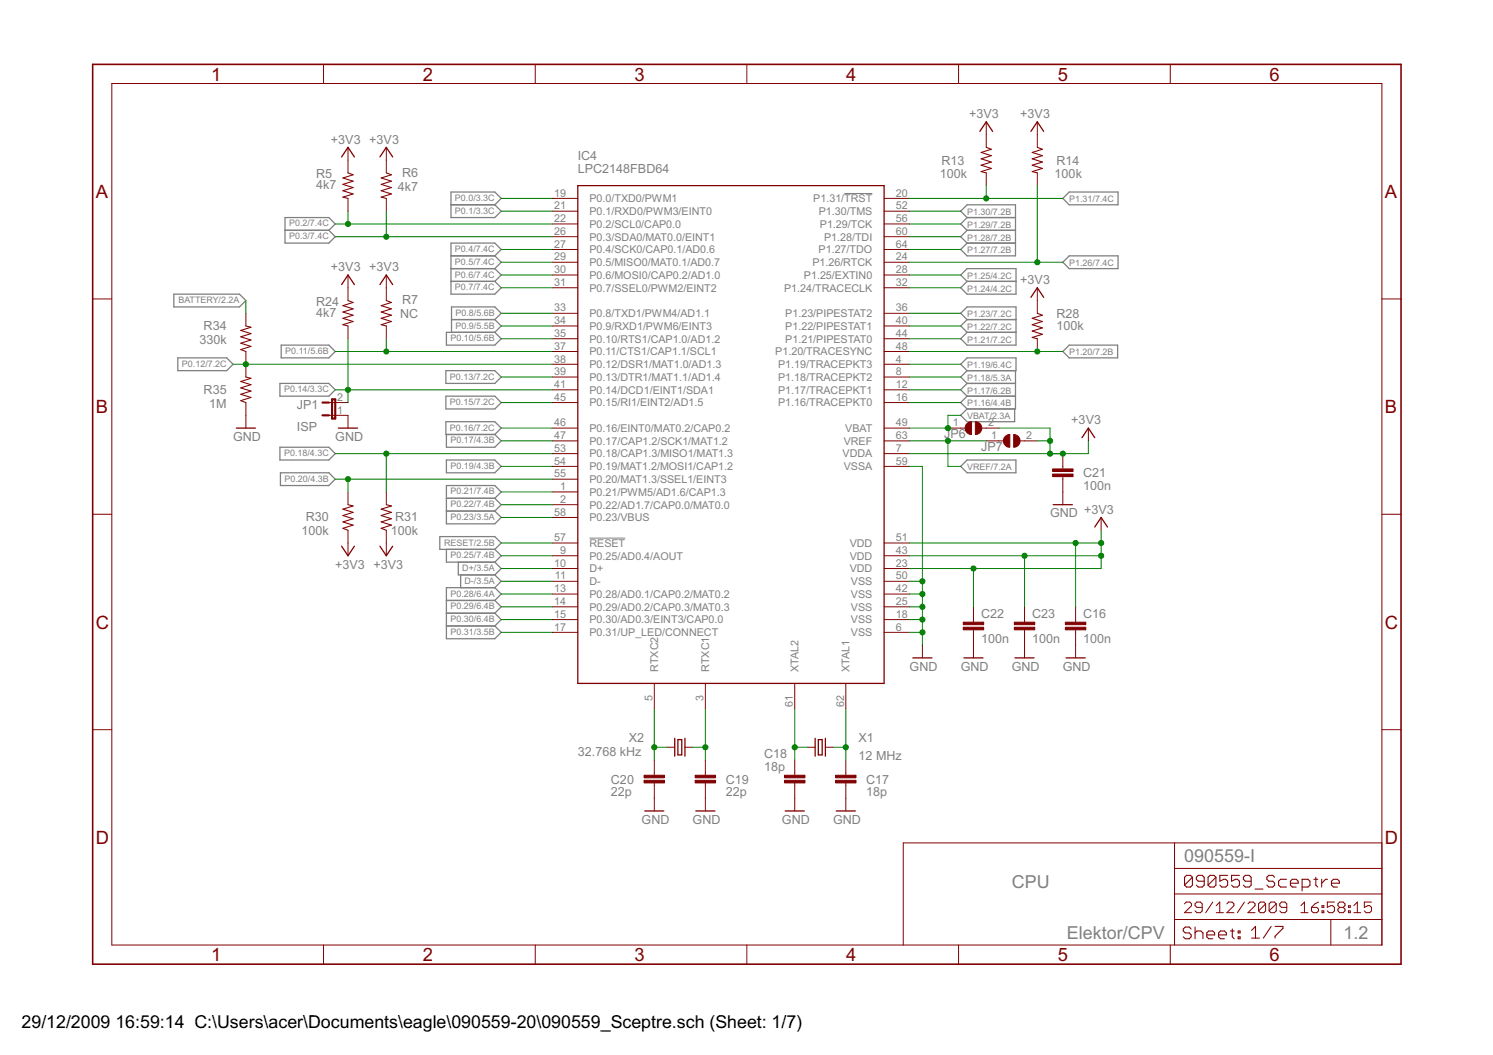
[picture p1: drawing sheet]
<svg xmlns="http://www.w3.org/2000/svg" width="297mm" height="210mm" viewBox="0 0 297 210" stroke-linecap="round" stroke-linejoin="round" font-family="sans-serif">
<g fill="#808080" stroke="#808080" stroke-width=".2">
<path d="M117.3 107.1h7.1z"/>
<path d="M168 38.5h5.6z"/>
</g>
<g fill="#808080" stroke="#808080" stroke-width=".25">
<path d="M66.7 44.6l-1.3 1.2z"/>
<path d="M56.7 45.8h8.7z"/>
<path d="M65.4 43.3l1.3 1.3z"/>
<path d="M56.7 43.3h8.7z"/>
<path d="M56.7 43.3v2.5z"/>
<path d="M66.7 47.1l-1.3 1.3z"/>
<path d="M56.7 48.4h8.7z"/>
<path d="M65.4 45.8l1.3 1.3z"/>
<path d="M56.7 45.8v2.6z"/>
<path d="M99.7 49.6l-1.3 1.3z"/>
<path d="M89.7 50.9h8.7z"/>
<path d="M98.4 48.4l1.3 1.2z"/>
<path d="M89.7 48.4h8.7z"/>
<path d="M89.7 48.4v2.5z"/>
<path d="M99.7 52.2l-1.3 1.2z"/>
<path d="M89.7 53.4h8.7z"/>
<path d="M98.4 50.9l1.3 1.3z"/>
<path d="M89.7 50.9v2.5z"/>
<path d="M99.7 54.7l-1.3 1.3z"/>
<path d="M89.7 56h8.7z"/>
<path d="M98.4 53.4l1.3 1.3z"/>
<path d="M89.7 53.4v2.6z"/>
<path d="M99.7 57.3l-1.3 1.2z"/>
<path d="M89.7 58.5h8.7z"/>
<path d="M98.4 56l1.3 1.3z"/>
<path d="M89.7 56v2.5z"/>
<path d="M98.4 63.6l1.3-1.3z"/>
<path d="M89.8 63.6h8.6z"/>
<path d="M98.4 61.1l1.3 1.2z"/>
<path d="M89.8 61.1h8.6z"/>
<path d="M89.8 61.1v2.5z"/>
<path d="M99.7 64.9l-1.3 1.2z"/>
<path d="M89.8 66.1h8.6z"/>
<path d="M98.4 63.6l1.3 1.3z"/>
<path d="M89.8 63.6v2.5z"/>
<path d="M99.7 67.4l-1.3 1.3z"/>
<path d="M88.8 68.7h9.6z"/>
<path d="M98.4 66.1l1.3 1.3z"/>
<path d="M88.8 66.1h9.6z"/>
<path d="M88.8 66.1v2.6z"/>
<path d="M66.7 69.9l-1.3 1.3z"/>
<path d="M55.9 71.2h9.5z"/>
<path d="M65.4 68.7l1.3 1.2z"/>
<path d="M55.9 68.7h9.5z"/>
<path d="M55.9 68.7v2.5z"/>
<path d="M46.4 72.5l-1.3 1.2z"/>
<path d="M35.4 73.7h9.7z"/>
<path d="M45.1 71.2l1.3 1.3z"/>
<path d="M35.4 71.2h9.7z"/>
<path d="M35.4 71.2v2.5z"/>
<path d="M99.7 75l-1.3 1.3z"/>
<path d="M88.7 76.3h9.7z"/>
<path d="M98.4 73.7l1.3 1.3z"/>
<path d="M88.7 73.7h9.7z"/>
<path d="M88.7 73.7v2.6z"/>
<path d="M66.7 77.6l-1.3 1.2z"/>
<path d="M55.7 78.8h9.7z"/>
<path d="M65.4 76.3l1.3 1.3z"/>
<path d="M55.7 76.3h9.7z"/>
<path d="M55.7 76.3v2.5z"/>
<path d="M99.7 80.1l-1.3 1.3z"/>
<path d="M88.7 81.4h9.7z"/>
<path d="M98.4 78.8l1.3 1.3z"/>
<path d="M88.7 78.8h9.7z"/>
<path d="M88.7 78.8v2.6z"/>
<path d="M99.7 85.2l-1.3 1.2z"/>
<path d="M88.7 86.4h9.7z"/>
<path d="M98.4 83.9l1.3 1.3z"/>
<path d="M88.7 83.9h9.7z"/>
<path d="M88.7 83.9v2.5z"/>
<path d="M99.7 87.7l-1.3 1.3z"/>
<path d="M88.8 89h9.6z"/>
<path d="M98.4 86.4l1.3 1.3z"/>
<path d="M88.8 86.4h9.6z"/>
<path d="M88.8 86.4v2.6z"/>
<path d="M66.7 90.3l-1.3 1.2z"/>
<path d="M55.7 91.5h9.7z"/>
<path d="M65.4 89l1.3 1.3z"/>
<path d="M55.7 89h9.7z"/>
<path d="M55.7 89v2.5z"/>
<path d="M99.7 92.8l-1.3 1.3z"/>
<path d="M88.8 94.1h9.6z"/>
<path d="M98.4 91.5l1.3 1.3z"/>
<path d="M88.8 91.5h9.6z"/>
<path d="M88.8 91.5v2.6z"/>
<path d="M66.7 95.3l-1.3 1.3z"/>
<path d="M55.8 96.6h9.6z"/>
<path d="M65.4 94.1l1.3 1.2z"/>
<path d="M55.8 94.1h9.6z"/>
<path d="M55.8 94.1v2.5z"/>
<path d="M99.7 97.9l-1.3 1.2z"/>
<path d="M88.8 99.1h9.6z"/>
<path d="M98.4 96.6l1.3 1.3z"/>
<path d="M88.8 96.6h9.6z"/>
<path d="M88.8 96.6v2.5z"/>
<path d="M99.7 100.4l-1.3 1.3z"/>
<path d="M88.8 101.7h9.6z"/>
<path d="M98.4 99.1l1.3 1.3z"/>
<path d="M88.8 99.1v2.6z"/>
<path d="M99.7 103l-1.3 1.2z"/>
<path d="M88.8 104.2h9.6z"/>
<path d="M98.4 101.7l1.3 1.3z"/>
<path d="M88.8 101.7v2.5z"/>
<path d="M99.7 108l-1.3 1.3z"/>
<path d="M87.5 109.3h10.9z"/>
<path d="M98.4 106.8l1.3 1.2z"/>
<path d="M87.5 106.8h10.9z"/>
<path d="M87.5 106.8v2.5z"/>
<path d="M99.7 110.6l-1.3 1.2z"/>
<path d="M88.8 111.8h9.6z"/>
<path d="M98.4 109.3l1.3 1.3z"/>
<path d="M88.8 109.3h9.6z"/>
<path d="M88.8 109.3v2.5z"/>
<path d="M99.7 113.1l-1.3 1.3z"/>
<path d="M91.2 114.4h7.2z"/>
<path d="M98.4 111.8l1.3 1.3z"/>
<path d="M91.2 111.8h7.2z"/>
<path d="M91.2 111.8v2.6z"/>
<path d="M99.7 115.7l-1.3 1.2z"/>
<path d="M91.7 116.9h6.7z"/>
<path d="M98.4 114.4l1.3 1.3z"/>
<path d="M91.7 114.4h6.7z"/>
<path d="M91.7 114.4v2.5z"/>
<path d="M99.7 118.2l-1.3 1.3z"/>
<path d="M88.8 119.5h9.6z"/>
<path d="M98.4 116.9l1.3 1.3z"/>
<path d="M88.8 116.9h9.6z"/>
<path d="M88.8 116.9v2.6z"/>
<path d="M99.7 120.7l-1.3 1.3z"/>
<path d="M88.8 122h9.6z"/>
<path d="M98.4 119.5l1.3 1.2z"/>
<path d="M88.8 119.5v2.5z"/>
<path d="M99.7 123.3l-1.3 1.2z"/>
<path d="M88.8 124.5h9.6z"/>
<path d="M98.4 122l1.3 1.3z"/>
<path d="M88.8 122v2.5z"/>
<path d="M99.7 125.8l-1.3 1.3z"/>
<path d="M88.8 127.1h9.6z"/>
<path d="M98.4 124.5l1.3 1.3z"/>
<path d="M88.8 124.5v2.6z"/>
<path d="M211.5 39.5l1.2-1.3z"/>
<path d="M212.7 38.2h9.7z"/>
<path d="M211.5 39.5l1.2 1.2z"/>
<path d="M212.7 40.7h9.7z"/>
<path d="M222.4 38.2v2.5z"/>
<path d="M191.1 42l1.3-1.3z"/>
<path d="M192.4 40.7h9.6z"/>
<path d="M191.1 42l1.3 1.3z"/>
<path d="M192.4 43.3h9.6z"/>
<path d="M202 40.7v2.6z"/>
<path d="M191.1 44.6l1.3-1.3z"/>
<path d="M191.1 44.6l1.3 1.2z"/>
<path d="M192.4 45.8h9.6z"/>
<path d="M202 43.3v2.5z"/>
<path d="M191.1 47.1l1.3-1.3z"/>
<path d="M191.1 47.1l1.3 1.3z"/>
<path d="M192.4 48.4h9.6z"/>
<path d="M202 45.8v2.6z"/>
<path d="M191.1 49.6l1.3-1.2z"/>
<path d="M191.1 49.6l1.3 1.3z"/>
<path d="M192.4 50.9h9.6z"/>
<path d="M202 48.4v2.5z"/>
<path d="M211.5 52.2l1.2-1.3z"/>
<path d="M212.7 50.9h9.7z"/>
<path d="M211.5 52.2l1.2 1.2z"/>
<path d="M212.7 53.4h9.7z"/>
<path d="M222.4 50.9v2.5z"/>
<path d="M191.1 54.7l1.3-1.3z"/>
<path d="M192.4 53.4h9.7z"/>
<path d="M191.1 54.7l1.3 1.3z"/>
<path d="M192.4 56h9.7z"/>
<path d="M202.1 53.4v2.6z"/>
<path d="M191.1 57.3l1.3-1.3z"/>
<path d="M191.1 57.3l1.3 1.2z"/>
<path d="M192.4 58.5h9.7z"/>
<path d="M202.1 56v2.5z"/>
<path d="M191.1 62.3l1.3-1.2z"/>
<path d="M192.4 61.1h9.7z"/>
<path d="M191.1 62.3l1.3 1.3z"/>
<path d="M192.4 63.6h9.7z"/>
<path d="M202.1 61.1v2.5z"/>
<path d="M191.1 64.9l1.3-1.3z"/>
<path d="M191.1 64.9l1.3 1.2z"/>
<path d="M192.4 66.1h9.7z"/>
<path d="M202.1 63.6v2.5z"/>
<path d="M191.1 67.4l1.3-1.3z"/>
<path d="M191.1 67.4l1.3 1.3z"/>
<path d="M192.4 68.7h9.7z"/>
<path d="M202.1 66.1v2.6z"/>
<path d="M211.5 69.9l1.2-1.2z"/>
<path d="M212.7 68.7h9.7z"/>
<path d="M211.5 69.9l1.2 1.3z"/>
<path d="M212.7 71.2h9.7z"/>
<path d="M222.4 68.7v2.5z"/>
<path d="M191.1 72.5l1.3-1.3z"/>
<path d="M192.4 71.2h9.7z"/>
<path d="M191.1 72.5l1.3 1.2z"/>
<path d="M192.4 73.7h9.7z"/>
<path d="M202.1 71.2v2.5z"/>
<path d="M191.1 75l1.3-1.3z"/>
<path d="M192.4 73.7h9.6z"/>
<path d="M191.1 75l1.3 1.3z"/>
<path d="M192.4 76.3h9.6z"/>
<path d="M202 73.7v2.6z"/>
<path d="M191.1 77.6l1.3-1.3z"/>
<path d="M191.1 77.6l1.3 1.2z"/>
<path d="M192.4 78.8h9.6z"/>
<path d="M202 76.3v2.5z"/>
<path d="M191.1 80.1l1.3-1.3z"/>
<path d="M191.1 80.1l1.3 1.3z"/>
<path d="M192.4 81.4h9.6z"/>
<path d="M202 78.8v2.6z"/>
<path d="M99.7 39.5l-1.3 1.2z"/>
<path d="M89.7 40.7h8.7z"/>
<path d="M98.4 38.2l1.3 1.3z"/>
<path d="M89.7 38.2h8.7z"/>
<path d="M89.7 38.2v2.5z"/>
<path d="M99.7 42l-1.3 1.3z"/>
<path d="M89.7 43.3h8.7z"/>
<path d="M98.4 40.7l1.3 1.3z"/>
<path d="M89.7 40.7v2.6z"/>
<path d="M191.1 82.6l1.3-1.2z"/>
<path d="M192.4 81.4h9.5z"/>
<path d="M191.1 82.6l1.3 1.3z"/>
<path d="M192.4 83.9h9.5z"/>
<path d="M201.9 81.4v2.5z"/>
<path d="M191.1 92.8l1.3-1.3z"/>
<path d="M192.4 91.5h9.7z"/>
<path d="M191.1 92.8l1.3 1.3z"/>
<path d="M192.4 94.1h9.7z"/>
<path d="M202.1 91.5v2.6z"/>
<path d="M48.9 59.8l-1.3 1.3z"/>
<path d="M34.6 61.1h13z"/>
<path d="M47.6 58.5l1.3 1.3z"/>
<path d="M34.6 58.5h13z"/>
<path d="M34.6 58.5v2.6z"/>
</g>
<g fill="#800000" stroke="#800000" stroke-width=".2">
<path d="M109.9 39.5h5.1z"/>
<path d="M109.9 42h5.1z"/>
<path d="M109.9 44.6h5.1z"/>
<path d="M109.9 49.6h5.1z"/>
<path d="M109.9 52.2h5.1z"/>
<path d="M109.9 54.7h5.1z"/>
<path d="M109.9 57.3h5.1z"/>
<path d="M109.9 47.1h5.1z"/>
<path d="M109.9 62.3h5.1z"/>
<path d="M109.9 64.9h5.1z"/>
<path d="M109.9 67.4h5.1z"/>
<path d="M109.9 72.5h5.1z"/>
<path d="M109.9 69.9h5.1z"/>
<path d="M109.9 75h5.1z"/>
<path d="M109.9 77.6h5.1z"/>
<path d="M109.9 80.1h5.1z"/>
<path d="M109.9 85.2h5.1z"/>
<path d="M109.9 87.7h5.1z"/>
<path d="M109.9 90.3h5.1z"/>
<path d="M109.9 92.8h5.1z"/>
<path d="M109.9 95.3h5.1z"/>
<path d="M109.9 100.4h5.1z"/>
<path d="M109.9 97.9h5.1z"/>
<path d="M109.9 103h5.1z"/>
<path d="M109.9 108h5.1z"/>
<path d="M109.9 110.6h5.1z"/>
<path d="M109.9 113.1h5.1z"/>
<path d="M109.9 118.2h5.1z"/>
<path d="M109.9 115.7h5.1z"/>
<path d="M109.9 120.7h5.1z"/>
<path d="M109.9 123.3h5.1z"/>
<path d="M109.9 125.8h5.1z"/>
<path d="M168.3 136v5.1z"/>
<path d="M158.1 136v5.1z"/>
<path d="M140.3 136v5.1z"/>
<path d="M130.2 136v5.1z"/>
<path d="M175.9 92.8h5.1z"/>
<path d="M175.9 90.3h5.1z"/>
<path d="M175.9 87.7h5.1z"/>
<path d="M175.9 85.2h5.1z"/>
<path d="M175.9 125.8h5.1z"/>
<path d="M175.9 123.3h5.1z"/>
<path d="M175.9 120.7h5.1z"/>
<path d="M175.9 118.2h5.1z"/>
<path d="M175.9 115.7h5.1z"/>
<path d="M175.9 113.1h5.1z"/>
<path d="M175.9 110.6h5.1z"/>
<path d="M175.9 108h5.1z"/>
<path d="M175.9 80.1h5.1z"/>
<path d="M175.9 77.6h5.1z"/>
<path d="M175.9 75h5.1z"/>
<path d="M175.9 72.5h5.1z"/>
<path d="M175.9 69.9h5.1z"/>
<path d="M175.9 67.4h5.1z"/>
<path d="M175.9 64.9h5.1z"/>
<path d="M175.9 62.3h5.1z"/>
<path d="M175.9 57.3h5.1z"/>
<path d="M175.9 54.7h5.1z"/>
<path d="M175.9 52.2h5.1z"/>
<path d="M175.9 49.6h5.1z"/>
<path d="M175.9 47.1h5.1z"/>
<path d="M175.9 44.6h5.1z"/>
<path d="M175.9 42h5.1z"/>
<path d="M175.9 39.5h5.1z"/>
<path d="M69.2 82.6v2.6z"/>
<path d="M168.3 151.2v2.5z"/>
<path d="M168.3 156.3v2.5z"/>
<path d="M168.3 153.7v.5z"/>
<path d="M168.3 155.8v.5z"/>
<path d="M158.1 151.2v2.5z"/>
<path d="M158.1 156.3v2.5z"/>
<path d="M158.1 153.7v.5z"/>
<path d="M158.1 155.8v.5z"/>
<path d="M158.1 158.8v2.6z"/>
<path d="M168.3 158.8v2.6z"/>
<path d="M140.3 151.2v2.5z"/>
<path d="M140.3 156.3v2.5z"/>
<path d="M140.3 153.7v.5z"/>
<path d="M140.3 155.8v.5z"/>
<path d="M130.2 151.2v2.5z"/>
<path d="M130.2 156.3v2.5z"/>
<path d="M130.2 153.7v.5z"/>
<path d="M130.2 155.8v.5z"/>
<path d="M130.2 158.8v2.6z"/>
<path d="M140.3 158.8v2.6z"/>
<path d="M183.5 128.4v2.5z"/>
<path d="M211.5 90.3v2.5z"/>
<path d="M211.5 95.3v2.6z"/>
<path d="M211.5 92.8v.5z"/>
<path d="M211.5 94.8v.5z"/>
<path d="M193.7 120.7v2.6z"/>
<path d="M193.7 125.8v2.6z"/>
<path d="M193.7 123.3v.5z"/>
<path d="M193.7 125.3v.5z"/>
<path d="M203.8 120.7v2.6z"/>
<path d="M203.8 125.8v2.6z"/>
<path d="M203.8 123.3v.5z"/>
<path d="M203.8 125.3v.5z"/>
<path d="M214 120.7v2.6z"/>
<path d="M214 125.8v2.6z"/>
<path d="M214 123.3v.5z"/>
<path d="M214 125.3v.5z"/>
<path d="M193.7 128.4v2.5z"/>
<path d="M203.8 128.4v2.5z"/>
<path d="M214 128.4v2.5z"/>
<path d="M219.1 103v2.5z"/>
<path d="M216.5 85.2v2.5z"/>
<path d="M211.5 97.9v2.5z"/>
<path d="M196.2 85.2h2.6z"/>
<path d="M188.6 85.2h2.5z"/>
<path d="M195.3 85.2h.9z"/>
<path d="M191.1 85.2h.9z"/>
<path d="M203.8 87.7h2.6z"/>
<path d="M196.2 87.7h2.6z"/>
<path d="M202.9 87.7h.9z"/>
<path d="M198.8 87.7h.8z"/>
<path d="M69.2 64.9v2.5z"/>
<path d="M69.2 57.3v2.5z"/>
<path d="M69.2 54.7v2.6z"/>
<path d="M206.4 67.4v2.5z"/>
<path d="M206.4 59.8v2.5z"/>
<path d="M206.4 57.3v2.5z"/>
<path d="M66.7 82.6h2.5z"/>
<path d="M65.4 82.6h1.3z"/>
<path d="M66.7 80.1h2.5z"/>
<path d="M65.4 80.1h1.3z"/>
<path d="M76.9 39.5v2.5z"/>
<path d="M76.9 31.9v2.5z"/>
<path d="M69.2 39.5v2.5z"/>
<path d="M69.2 31.9v2.5z"/>
<path d="M76.9 29.3v2.6z"/>
<path d="M69.2 29.3v2.6z"/>
<path d="M76.9 64.9v2.5z"/>
<path d="M76.9 57.3v2.5z"/>
<path d="M76.9 54.7v2.6z"/>
<path d="M196.2 34.4v2.5z"/>
<path d="M196.2 26.8v2.5z"/>
<path d="M196.2 24.2v2.6z"/>
<path d="M206.4 34.4v2.5z"/>
<path d="M206.4 26.8v2.5z"/>
<path d="M206.4 24.2v2.6z"/>
<path d="M69.2 97.9v2.5z"/>
<path d="M69.2 105.5v2.5z"/>
<path d="M76.9 97.9v2.5z"/>
<path d="M76.9 105.5v2.5z"/>
<path d="M69.2 108v2.6z"/>
<path d="M76.9 108v2.6z"/>
<path d="M48.9 62.3v2.6z"/>
<path d="M48.9 69.9v2.6z"/>
<path d="M48.9 72.5v2.5z"/>
<path d="M48.9 80.1v2.5z"/>
<path d="M48.9 82.6v2.6z"/>
<path d="M132.7 148.7h1.5z"/>
<path d="M136.3 148.7h1.5z"/>
<path d="M164.2 148.7h1.5z"/>
<path d="M160.7 148.7h1.5z"/>
<path d="M274.9 182.9v5.1z"/>
<path d="M274.9 177.9v5z"/>
<path d="M274.9 172.8v5.1z"/>
<path d="M274.9 167.7v5.1z"/>
<path d="M179.7 167.7v20.3z"/>
<path d="M179.7 167.7h54z"/>
<path d="M233.7 167.7h41.2z"/>
<path d="M264.8 182.9v5.1z"/>
<path d="M264.8 182.9h10.1z"/>
<path d="M233.7 182.9h31.1z"/>
<path d="M233.7 182.9v5.1z"/>
<path d="M233.7 177.9v5z"/>
<path d="M233.7 177.9h41.2z"/>
<path d="M233.7 172.8v5.1z"/>
<path d="M233.7 172.8h41.2z"/>
<path d="M233.7 167.7v5.1z"/>
<path d="M235.7 181.6h1.4z"/>
<path d="M235.7 181.6l1.4-1.4z"/>
<path d="M237.1 179.8v.4z"/>
<path d="M236.7 179.5l.4 .3z"/>
<path d="M236 179.5h.7z"/>
<path d="M236 179.5l-.3 .3z"/>
<path d="M237.8 181.2l.3 .4z"/>
<path d="M238.1 181.6h.7z"/>
<path d="M238.8 181.6l.4-.4z"/>
<path d="M239.2 179.8v1.4z"/>
<path d="M238.8 179.5l.4 .3z"/>
<path d="M238.1 179.5h.7z"/>
<path d="M238.1 179.5l-.3 .3z"/>
<path d="M237.8 179.8v.4z"/>
<path d="M237.8 180.2l.3 .3z"/>
<path d="M238.1 180.5h1.1z"/>
<path d="M241.3 179.5l-1.4 2.1z"/>
<path d="M242.7 179.5l-.7 .7z"/>
<path d="M242.7 179.5v2.1z"/>
<path d="M242 181.6h1.4z"/>
<path d="M244.1 181.6h1.4z"/>
<path d="M244.1 181.6l1.4-1.4z"/>
<path d="M245.5 179.8v.4z"/>
<path d="M245.1 179.5l.4 .3z"/>
<path d="M244.4 179.5h.7z"/>
<path d="M244.4 179.5l-.3 .3z"/>
<path d="M247.6 179.5l-1.4 2.1z"/>
<path d="M248.3 181.6h1.4z"/>
<path d="M248.3 181.6l1.4-1.4z"/>
<path d="M249.7 179.8v.4z"/>
<path d="M249.3 179.5l.4 .3z"/>
<path d="M248.6 179.5h.7z"/>
<path d="M248.6 179.5l-.3 .3z"/>
<path d="M250.4 179.8v1.4z"/>
<path d="M250.7 179.5l-.3 .3z"/>
<path d="M250.7 179.5h.8z"/>
<path d="M251.5 179.5l.3 .3z"/>
<path d="M251.8 179.8v1.4z"/>
<path d="M251.8 181.2l-.3 .4z"/>
<path d="M250.7 181.6h.8z"/>
<path d="M250.4 181.2l.3 .4z"/>
<path d="M250.4 181.2l1.4-1.4z"/>
<path d="M252.5 179.8v1.4z"/>
<path d="M252.5 179.8l.4-.3z"/>
<path d="M252.9 179.5h.7z"/>
<path d="M253.6 179.5l.3 .3z"/>
<path d="M253.9 179.8v1.4z"/>
<path d="M253.9 181.2l-.3 .4z"/>
<path d="M252.9 181.6h.7z"/>
<path d="M252.5 181.2l.4 .4z"/>
<path d="M252.5 181.2l1.4-1.4z"/>
<path d="M254.6 181.2l.4 .4z"/>
<path d="M255 181.6h.7z"/>
<path d="M255.7 181.6l.3-.4z"/>
<path d="M256 179.8v1.4z"/>
<path d="M255.7 179.5l.3 .3z"/>
<path d="M255 179.5h.7z"/>
<path d="M255 179.5l-.4 .3z"/>
<path d="M254.6 179.8v.4z"/>
<path d="M254.6 180.2l.4 .3z"/>
<path d="M255 180.5h1z"/>
<path d="M259.5 179.5l-.7 .7z"/>
<path d="M259.5 179.5v2.1z"/>
<path d="M258.8 181.6h1.4z"/>
<path d="M261.6 179.8l.7-.3z"/>
<path d="M261.6 179.8l-.7 .7z"/>
<path d="M260.9 180.5v.7z"/>
<path d="M260.9 181.2l.4 .4z"/>
<path d="M261.3 181.6h.7z"/>
<path d="M262.3 181.2l-.3 .4z"/>
<path d="M262.3 180.9v.3z"/>
<path d="M262 180.5l.3 .4z"/>
<path d="M260.9 180.5h1.1z"/>
<path d="M263 180.2h.4z"/>
<path d="M263.4 180.2v.3z"/>
<path d="M263 180.5h.4z"/>
<path d="M263 180.2v.3z"/>
<path d="M263 181.2h.4z"/>
<path d="M263.4 181.2v.4z"/>
<path d="M263 181.6h.4z"/>
<path d="M263 181.2v.4z"/>
<path d="M264.1 179.5h1.4z"/>
<path d="M264.1 179.5v1z"/>
<path d="M264.1 180.5l.7-.3z"/>
<path d="M264.8 180.2h.3z"/>
<path d="M265.1 180.2l.4 .3z"/>
<path d="M265.5 180.5v.7z"/>
<path d="M265.5 181.2l-.4 .4z"/>
<path d="M264.4 181.6h.7z"/>
<path d="M264.1 181.2l.3 .4z"/>
<path d="M266.5 179.5l-.3 .3z"/>
<path d="M266.5 179.5h.7z"/>
<path d="M267.2 179.5l.4 .3z"/>
<path d="M267.6 179.8v.4z"/>
<path d="M267.2 180.5l.4-.3z"/>
<path d="M267.2 180.5l.4 .4z"/>
<path d="M267.6 180.9v.3z"/>
<path d="M267.2 181.6l.4-.4z"/>
<path d="M266.5 181.6h.7z"/>
<path d="M266.2 181.2l.3 .4z"/>
<path d="M266.2 180.9v.3z"/>
<path d="M266.5 180.5l-.3 .4z"/>
<path d="M266.2 180.2l.3 .3z"/>
<path d="M266.2 179.8v.4z"/>
<path d="M266.5 180.5h.7z"/>
<path d="M268.3 180.2h.3z"/>
<path d="M268.6 180.2v.3z"/>
<path d="M268.3 180.5h.3z"/>
<path d="M268.3 180.2v.3z"/>
<path d="M268.3 181.2h.3z"/>
<path d="M268.6 181.2v.4z"/>
<path d="M268.3 181.6h.3z"/>
<path d="M268.3 181.2v.4z"/>
<path d="M270 179.5l-.7 .7z"/>
<path d="M270 179.5v2.1z"/>
<path d="M269.3 181.6h1.4z"/>
<path d="M271.4 179.5h1.5z"/>
<path d="M271.4 179.5v1z"/>
<path d="M271.4 180.5l.7-.3z"/>
<path d="M272.1 180.2h.4z"/>
<path d="M272.5 180.2l.4 .3z"/>
<path d="M272.9 180.5v.7z"/>
<path d="M272.9 181.2l-.4 .4z"/>
<path d="M271.8 181.6h.7z"/>
<path d="M271.4 181.2l.4 .4z"/>
<path d="M22.2 16.6v171.4z"/>
<path d="M18.4 59.5h3.8z"/>
<path d="M18.4 102.3h3.8z"/>
<path d="M18.4 145.2h3.8z"/>
<path d="M22.2 188h252.7z"/>
<path d="M64.4 188v3.8z"/>
<path d="M106.5 188v3.8z"/>
<path d="M148.6 188v3.8z"/>
<path d="M190.7 188v3.8z"/>
<path d="M232.8 188v3.8z"/>
<path d="M274.9 16.6v171.4z"/>
<path d="M274.9 59.5h3.8z"/>
<path d="M274.9 102.3h3.8z"/>
<path d="M274.9 145.2h3.8z"/>
<path d="M22.2 16.6h252.7z"/>
<path d="M64.4 12.8v3.8z"/>
<path d="M106.5 12.8v3.8z"/>
<path d="M148.6 12.8v3.8z"/>
<path d="M190.7 12.8v3.8z"/>
<path d="M232.8 12.8v3.8z"/>
<path d="M194.1 83.9a1.27 1.27 0 0 1 1.2 1.3 1.27 1.27 0 0 1-1.2 1.2z" fill-rule="evenodd"/>
<path d="M192.3 84.3l.5-.3 .5-.1v2.5a1.26 1.26 0 0 1-1.2-.7 1.26 1.26 0 0 1 .2-1.4z" fill-rule="evenodd"/>
<path d="M201.7 86.4a1.27 1.27 0 0 1 1.2 1.3 1.27 1.27 0 0 1-1.2 1.3z" fill-rule="evenodd"/>
<path d="M200 86.9l.4-.4 .5-.1v2.6a1.26 1.26 0 0 1-1.2-.8 1.26 1.26 0 0 1 .3-1.3z" fill-rule="evenodd"/>
</g>
<g fill="#800000" stroke="#800000" stroke-width=".25">
<path d="M115 36.9v99.1z"/>
<path d="M115 136h60.9z"/>
<path d="M175.9 36.9v99.1z"/>
<path d="M115 36.9h60.9z"/>
<path d="M67.3 85.2h3.8z"/>
<path d="M156.2 161.4h3.8z"/>
<path d="M166.4 161.4h3.8z"/>
<path d="M128.3 161.4h3.8z"/>
<path d="M138.4 161.4h3.8z"/>
<path d="M181.6 130.9h3.8z"/>
<path d="M191.8 130.9h3.8z"/>
<path d="M201.9 130.9h3.8z"/>
<path d="M212.1 130.9h3.8z"/>
<path d="M219.1 103l1.2 1.9z"/>
<path d="M219.1 103l-1.3 1.9z"/>
<path d="M216.5 85.2l1.3 1.9z"/>
<path d="M216.5 85.2l-1.2 1.9z"/>
<path d="M209.5 100.4h3.9z"/>
<path d="M69.2 54.7l1.3 1.9z"/>
<path d="M69.2 54.7l-1.2 1.9z"/>
<path d="M206.4 57.3l1.2 1.9z"/>
<path d="M206.4 57.3l-1.3 1.9z"/>
<path d="M76.9 29.3l1.2 1.9z"/>
<path d="M76.9 29.3l-1.3 1.9z"/>
<path d="M69.2 29.3l1.3 1.9z"/>
<path d="M69.2 29.3l-1.2 1.9z"/>
<path d="M76.9 54.7l1.2 1.9z"/>
<path d="M76.9 54.7l-1.3 1.9z"/>
<path d="M196.2 24.2l1.3 1.9z"/>
<path d="M196.2 24.2l-1.3 1.9z"/>
<path d="M206.4 24.2l1.2 1.9z"/>
<path d="M206.4 24.2l-1.3 1.9z"/>
<path d="M68 108.7l1.2 1.9z"/>
<path d="M70.5 108.7l-1.3 1.9z"/>
<path d="M75.6 108.7l1.3 1.9z"/>
<path d="M78.1 108.7l-1.2 1.9z"/>
<path d="M47 85.2h3.8z"/>
<path d="M135.6 147.2v3z"/>
<path d="M134.9 147.2h.7z"/>
<path d="M134.9 147.2v3z"/>
<path d="M134.9 150.2h.7z"/>
<path d="M134.2 146.9v3.6z"/>
<path d="M136.3 146.9v3.6z"/>
<path d="M162.8 147.2v3z"/>
<path d="M162.8 150.2h.8z"/>
<path d="M163.6 147.2v3z"/>
<path d="M162.8 147.2h.8z"/>
<path d="M164.2 146.9v3.6z"/>
<path d="M162.2 146.9v3.6z"/>
</g>
<g fill="#800000" stroke="#800000" stroke-width=".2">
<path d="M166.2 155.3h4.1v.5h-4.1z"/>
<path d="M166.2 154.2h4.1v.5h-4.1z"/>
<path d="M156.1 155.3h4v.5h-4z"/>
<path d="M156.1 154.2h4v.5h-4z"/>
<path d="M138.3 155.3h4.1v.5h-4.1z"/>
<path d="M138.3 154.2h4.1v.5h-4.1z"/>
<path d="M128.1 155.3h4.1v.5h-4.1z"/>
<path d="M128.1 154.2h4.1v.5h-4.1z"/>
<path d="M209.4 94.3h4.1v.5h-4.1z"/>
<path d="M209.4 93.3h4.1v.5h-4.1z"/>
<path d="M191.6 124.8h4.1v.5h-4.1z"/>
<path d="M191.6 123.8h4.1v.5h-4.1z"/>
<path d="M201.8 124.8h4.1v.5h-4.1z"/>
<path d="M201.8 123.8h4.1v.5h-4.1z"/>
<path d="M212 124.8h4v.5h-4z"/>
<path d="M212 123.8h4v.5h-4z"/>
</g>
<g fill="#800000" stroke="#800000" stroke-width=".21">
<path d="M69.2 59.8l1.1 .4z"/>
<path d="M68.2 60.8l2.1-.6z"/>
<path d="M68.2 60.8l2.1 .6z"/>
<path d="M68.2 62.1l2.1-.7z"/>
<path d="M68.2 62.1l2.1 .6z"/>
<path d="M68.2 63.3l2.1-.6z"/>
<path d="M68.2 63.3l2.1 .7z"/>
<path d="M68.2 64.6l2.1-.6z"/>
<path d="M68.2 64.6l1 .3z"/>
<path d="M206.4 62.3l1 .4z"/>
<path d="M205.4 63.3l2-.6z"/>
<path d="M205.4 63.3l2 .7z"/>
<path d="M205.4 64.6l2-.6z"/>
<path d="M205.4 64.6l2 .6z"/>
<path d="M205.4 65.9l2-.7z"/>
<path d="M205.4 65.9l2 .6z"/>
<path d="M205.4 67.1l2-.6z"/>
<path d="M205.4 67.1l1 .3z"/>
<path d="M76.9 34.4l1 .4z"/>
<path d="M75.8 35.4l2.1-.6z"/>
<path d="M75.8 35.4l2.1 .6z"/>
<path d="M75.8 36.7l2.1-.7z"/>
<path d="M75.8 36.7l2.1 .6z"/>
<path d="M75.8 38l2.1-.7z"/>
<path d="M75.8 38l2.1 .6z"/>
<path d="M75.8 39.2l2.1-.6z"/>
<path d="M75.8 39.2l1.1 .3z"/>
<path d="M69.2 34.4l1.1 .4z"/>
<path d="M68.2 35.4l2.1-.6z"/>
<path d="M68.2 35.4l2.1 .6z"/>
<path d="M68.2 36.7l2.1-.7z"/>
<path d="M68.2 36.7l2.1 .6z"/>
<path d="M68.2 38l2.1-.7z"/>
<path d="M68.2 38l2.1 .6z"/>
<path d="M68.2 39.2l2.1-.6z"/>
<path d="M68.2 39.2l1 .3z"/>
<path d="M76.9 59.8l1 .4z"/>
<path d="M75.8 60.8l2.1-.6z"/>
<path d="M75.8 60.8l2.1 .6z"/>
<path d="M75.8 62.1l2.1-.7z"/>
<path d="M75.8 62.1l2.1 .6z"/>
<path d="M75.8 63.3l2.1-.6z"/>
<path d="M75.8 63.3l2.1 .7z"/>
<path d="M75.8 64.6l2.1-.6z"/>
<path d="M75.8 64.6l1.1 .3z"/>
<path d="M196.2 29.3l1 .4z"/>
<path d="M195.2 30.3l2-.6z"/>
<path d="M195.2 30.3l2 .7z"/>
<path d="M195.2 31.6l2-.6z"/>
<path d="M195.2 31.6l2 .6z"/>
<path d="M195.2 32.9l2-.7z"/>
<path d="M195.2 32.9l2 .6z"/>
<path d="M195.2 34.1l2-.6z"/>
<path d="M195.2 34.1l1 .3z"/>
<path d="M206.4 29.3l1 .4z"/>
<path d="M205.4 30.3l2-.6z"/>
<path d="M205.4 30.3l2 .7z"/>
<path d="M205.4 31.6l2-.6z"/>
<path d="M205.4 31.6l2 .6z"/>
<path d="M205.4 32.9l2-.7z"/>
<path d="M205.4 32.9l2 .6z"/>
<path d="M205.4 34.1l2-.6z"/>
<path d="M205.4 34.1l1 .3z"/>
<path d="M68.2 105.1l1 .4z"/>
<path d="M68.2 105.1l2.1-.6z"/>
<path d="M68.2 103.8l2.1 .7z"/>
<path d="M68.2 103.8l2.1-.6z"/>
<path d="M68.2 102.6l2.1 .6z"/>
<path d="M68.2 102.6l2.1-.7z"/>
<path d="M68.2 101.3l2.1 .6z"/>
<path d="M68.2 101.3l2.1-.6z"/>
<path d="M69.2 100.4l1.1 .3z"/>
<path d="M75.8 105.1l1.1 .4z"/>
<path d="M75.8 105.1l2.1-.6z"/>
<path d="M75.8 103.8l2.1 .7z"/>
<path d="M75.8 103.8l2.1-.6z"/>
<path d="M75.8 102.6l2.1 .6z"/>
<path d="M75.8 102.6l2.1-.7z"/>
<path d="M75.8 101.3l2.1 .6z"/>
<path d="M75.8 101.3l2.1-.6z"/>
<path d="M76.9 100.4l1 .3z"/>
<path d="M47.9 69.6l1 .3z"/>
<path d="M47.9 69.6l2-.7z"/>
<path d="M47.9 68.3l2 .6z"/>
<path d="M47.9 68.3l2-.7z"/>
<path d="M47.9 67l2 .6z"/>
<path d="M47.9 67l2-.6z"/>
<path d="M47.9 65.7l2 .7z"/>
<path d="M47.9 65.7l2-.6z"/>
<path d="M48.9 64.9l1 .2z"/>
<path d="M47.9 79.7l1 .4z"/>
<path d="M47.9 79.7l2-.6z"/>
<path d="M47.9 78.4l2 .7z"/>
<path d="M47.9 78.4l2-.6z"/>
<path d="M47.9 77.2l2 .6z"/>
<path d="M47.9 77.2l2-.7z"/>
<path d="M47.9 75.9l2 .6z"/>
<path d="M47.9 75.9l2-.6z"/>
<path d="M48.9 75l1 .3z"/>
<path d="M235.7 174.5v1.6z"/>
<path d="M235.7 174.5l.4-.3z"/>
<path d="M236.1 174.2h.8z"/>
<path d="M236.9 174.2l.3 .3z"/>
<path d="M237.2 174.5v1.6z"/>
<path d="M237.2 176.1l-.3 .4z"/>
<path d="M236.1 176.5h.8z"/>
<path d="M235.7 176.1l.4 .4z"/>
<path d="M235.7 176.1l1.5-1.6z"/>
<path d="M238 176.1l.4 .4z"/>
<path d="M238.4 176.5h.8z"/>
<path d="M239.2 176.5l.4-.4z"/>
<path d="M239.6 174.5v1.6z"/>
<path d="M239.2 174.2l.4 .3z"/>
<path d="M238.4 174.2h.8z"/>
<path d="M238.4 174.2l-.4 .3z"/>
<path d="M238 174.5v.4z"/>
<path d="M238 174.9l.4 .4z"/>
<path d="M238.4 175.3h1.2z"/>
<path d="M240.3 174.5v1.6z"/>
<path d="M240.3 174.5l.4-.3z"/>
<path d="M240.7 174.2h.8z"/>
<path d="M241.5 174.2l.4 .3z"/>
<path d="M241.9 174.5v1.6z"/>
<path d="M241.9 176.1l-.4 .4z"/>
<path d="M240.7 176.5h.8z"/>
<path d="M240.3 176.1l.4 .4z"/>
<path d="M240.3 176.1l1.6-1.6z"/>
<path d="M242.7 174.2h1.5z"/>
<path d="M242.7 174.2v1.1z"/>
<path d="M242.7 175.3l.8-.4z"/>
<path d="M243.5 174.9h.4z"/>
<path d="M243.9 174.9l.3 .4z"/>
<path d="M244.2 175.3v.8z"/>
<path d="M244.2 176.1l-.3 .4z"/>
<path d="M243.1 176.5h.8z"/>
<path d="M242.7 176.1l.4 .4z"/>
<path d="M245 174.2h1.6z"/>
<path d="M245 174.2v1.1z"/>
<path d="M245 175.3l.8-.4z"/>
<path d="M245.8 174.9h.4z"/>
<path d="M246.2 174.9l.4 .4z"/>
<path d="M246.6 175.3v.8z"/>
<path d="M246.6 176.1l-.4 .4z"/>
<path d="M245.4 176.5h.8z"/>
<path d="M245 176.1l.4 .4z"/>
<path d="M247.4 176.1l.4 .4z"/>
<path d="M247.8 176.5h.7z"/>
<path d="M248.5 176.5l.4-.4z"/>
<path d="M248.9 174.5v1.6z"/>
<path d="M248.5 174.2l.4 .3z"/>
<path d="M247.8 174.2h.7z"/>
<path d="M247.8 174.2l-.4 .3z"/>
<path d="M247.4 174.5v.4z"/>
<path d="M247.4 174.9l.4 .4z"/>
<path d="M247.8 175.3h1.1z"/>
<path d="M249.7 176.9h1.6z"/>
<path d="M253.2 174.2l.4 .3z"/>
<path d="M252.4 174.2h.8z"/>
<path d="M252.1 174.5l.3-.3z"/>
<path d="M252.1 174.5v.4z"/>
<path d="M252.1 174.9l.3 .4z"/>
<path d="M252.4 175.3h.8z"/>
<path d="M253.2 175.3l.4 .4z"/>
<path d="M253.6 175.7v.4z"/>
<path d="M253.6 176.1l-.4 .4z"/>
<path d="M252.4 176.5h.8z"/>
<path d="M252.1 176.1l.3 .4z"/>
<path d="M254.8 174.9h1.1z"/>
<path d="M254.4 175.3l.4-.4z"/>
<path d="M254.4 175.3v.8z"/>
<path d="M254.4 176.1l.4 .4z"/>
<path d="M254.8 176.5h1.1z"/>
<path d="M257.1 176.5h.8z"/>
<path d="M256.7 176.1l.4 .4z"/>
<path d="M256.7 175.3v.8z"/>
<path d="M256.7 175.3l.4-.4z"/>
<path d="M257.1 174.9h.8z"/>
<path d="M257.9 174.9l.4 .4z"/>
<path d="M258.3 175.3v.4z"/>
<path d="M256.7 175.7h1.6z"/>
<path d="M259.1 174.9v2.4z"/>
<path d="M259.1 174.9h1.1z"/>
<path d="M260.2 174.9l.4 .4z"/>
<path d="M260.6 175.3v.8z"/>
<path d="M260.2 176.5l.4-.4z"/>
<path d="M259.1 176.5h1.1z"/>
<path d="M261.8 174.5v1.6z"/>
<path d="M261.8 176.1l.4 .4z"/>
<path d="M261.4 174.9h.8z"/>
<path d="M263 174.9v1.6z"/>
<path d="M263 175.7l.7-.8z"/>
<path d="M263.7 174.9h.4z"/>
<path d="M265.3 176.5h.8z"/>
<path d="M264.9 176.1l.4 .4z"/>
<path d="M264.9 175.3v.8z"/>
<path d="M264.9 175.3l.4-.4z"/>
<path d="M265.3 174.9h.8z"/>
<path d="M266.1 174.9l.4 .4z"/>
<path d="M266.5 175.3v.4z"/>
<path d="M264.9 175.7h1.6z"/>
<path d="M249 185.1l.8-.8z"/>
<path d="M249.8 184.3v2.3z"/>
<path d="M249 186.6h1.6z"/>
<path d="M252.9 184.3l-1.5 2.3z"/>
<path d="M253.7 184.3h1.5z"/>
<path d="M255.2 184.3v.4z"/>
<path d="M255.2 184.7l-1.5 1.6z"/>
<path d="M253.7 186.3v.3z"/>
<path d="M236.6 184.4l.4 .4z"/>
<path d="M235.8 184.4h.8z"/>
<path d="M235.4 184.8l.4-.4z"/>
<path d="M235.4 184.8v.4z"/>
<path d="M235.4 185.2l.4 .4z"/>
<path d="M235.8 185.6h.8z"/>
<path d="M236.6 185.6l.4 .4z"/>
<path d="M237 186v.4z"/>
<path d="M237 186.4l-.4 .4z"/>
<path d="M235.8 186.8h.8z"/>
<path d="M235.4 186.4l.4 .4z"/>
<path d="M237.8 184.4v2.4z"/>
<path d="M237.8 185.6l.3-.4z"/>
<path d="M238.1 185.2h.8z"/>
<path d="M238.9 185.2l.4 .4z"/>
<path d="M239.3 185.6v1.2z"/>
<path d="M240.5 186.8h.8z"/>
<path d="M240.1 186.4l.4 .4z"/>
<path d="M240.1 185.6v.8z"/>
<path d="M240.1 185.6l.4-.4z"/>
<path d="M240.5 185.2h.8z"/>
<path d="M241.3 185.2l.4 .4z"/>
<path d="M241.7 185.6v.4z"/>
<path d="M240.1 186h1.6z"/>
<path d="M242.8 186.8h.8z"/>
<path d="M242.4 186.4l.4 .4z"/>
<path d="M242.4 185.6v.8z"/>
<path d="M242.4 185.6l.4-.4z"/>
<path d="M242.8 185.2h.8z"/>
<path d="M243.6 185.2l.4 .4z"/>
<path d="M244 185.6v.4z"/>
<path d="M242.4 186h1.6z"/>
<path d="M245.2 184.8v1.6z"/>
<path d="M245.2 186.4l.4 .4z"/>
<path d="M244.8 185.2h.8z"/>
<path d="M246.3 185.2h.4z"/>
<path d="M246.7 185.2v.4z"/>
<path d="M246.3 185.6h.4z"/>
<path d="M246.3 185.2v.4z"/>
<path d="M246.3 186.4h.4z"/>
<path d="M246.7 186.4v.4z"/>
<path d="M246.3 186.8h.4z"/>
<path d="M246.3 186.4v.4z"/>
</g>
<g fill="#800000" stroke="#800000" stroke-width=".42">
<path d="M64.2 82.6h1.2z"/>
<path d="M64.2 80.1h1.2z"/>
<path d="M66.7 79.5v3.8z"/>
<path d="M66.1 79.5h.6z"/>
<path d="M66.1 79.5v3.8z"/>
<path d="M66.1 83.3h.6z"/>
</g>
<g fill="#800000" stroke="#800000" stroke-width=".32">
<path d="M18.4 12.8v179z"/>
<path d="M18.4 191.8h260.3z"/>
<path d="M278.7 12.8v179z"/>
<path d="M18.4 12.8h260.3z"/>
</g>
<g fill="#008000" stroke="#008000" stroke-width=".2">
<path d="M181 115.7h2.5z"/>
<path d="M183.5 115.7v2.5z"/>
<path d="M183.5 118.2v2.5z"/>
<path d="M183.5 120.7v2.6z"/>
<path d="M183.5 123.3v2.5z"/>
<path d="M183.5 125.8v2.6z"/>
<path d="M181 125.8h2.5z"/>
<path d="M181 123.3h2.5z"/>
<path d="M181 120.7h2.5z"/>
<path d="M181 118.2h2.5z"/>
<path d="M181 92.8h2.5z"/>
<path d="M183.5 92.8v22.9z"/>
<path d="M181 110.6h22.8z"/>
<path d="M203.8 110.6v10.1z"/>
<path d="M181 113.1h12.7z"/>
<path d="M193.7 113.1v7.6z"/>
<path d="M193.7 113.1h25.4z"/>
<path d="M219.1 110.6v2.5z"/>
<path d="M219.1 108v2.6z"/>
<path d="M181 108h33z"/>
<path d="M214 108v12.7z"/>
<path d="M214 108h5.1z"/>
<path d="M203.8 110.6h15.3z"/>
<path d="M219.1 105.5v2.5z"/>
<path d="M216.5 87.7v2.6z"/>
<path d="M211.5 90.3h5z"/>
<path d="M208.9 90.3h2.6z"/>
<path d="M198.8 85.2h10.1z"/>
<path d="M208.9 85.2v2.5z"/>
<path d="M208.9 87.7v2.6z"/>
<path d="M181 90.3h27.9z"/>
<path d="M206.4 87.7h2.5z"/>
<path d="M69.2 44.6h40.7z"/>
<path d="M66.7 44.6h2.5z"/>
<path d="M69.2 42v2.6z"/>
<path d="M76.9 47.1h33z"/>
<path d="M66.7 47.1h10.2z"/>
<path d="M76.9 42v5.1z"/>
<path d="M99.7 49.6h10.2z"/>
<path d="M99.7 52.2h10.2z"/>
<path d="M99.7 54.7h10.2z"/>
<path d="M99.7 57.3h10.2z"/>
<path d="M99.7 62.3h10.2z"/>
<path d="M99.7 64.9h10.2z"/>
<path d="M99.7 67.4h10.2z"/>
<path d="M76.9 69.9h33z"/>
<path d="M66.7 69.9h10.2z"/>
<path d="M76.9 67.4v2.5z"/>
<path d="M48.9 72.5h61z"/>
<path d="M46.4 72.5h2.5z"/>
<path d="M99.7 75h10.2z"/>
<path d="M69.2 77.6h40.7z"/>
<path d="M66.7 77.6h2.5z"/>
<path d="M69.2 67.4v10.2z"/>
<path d="M69.2 77.6v2.5z"/>
<path d="M99.7 80.1h10.2z"/>
<path d="M99.7 85.2h10.2z"/>
<path d="M99.7 87.7h10.2z"/>
<path d="M76.9 90.3h33z"/>
<path d="M66.7 90.3h10.2z"/>
<path d="M76.9 90.3v7.6z"/>
<path d="M99.7 92.8h10.2z"/>
<path d="M69.2 95.3h40.7z"/>
<path d="M66.7 95.3h2.5z"/>
<path d="M69.2 95.3v2.6z"/>
<path d="M99.7 97.9h10.2z"/>
<path d="M99.7 100.4h10.2z"/>
<path d="M99.7 103h10.2z"/>
<path d="M99.7 108h10.2z"/>
<path d="M99.7 110.6h10.2z"/>
<path d="M99.7 113.1h10.2z"/>
<path d="M99.7 115.7h10.2z"/>
<path d="M99.7 118.2h10.2z"/>
<path d="M99.7 120.7h10.2z"/>
<path d="M99.7 123.3h10.2z"/>
<path d="M99.7 125.8h10.2z"/>
<path d="M181 39.5h15.2z"/>
<path d="M196.2 39.5h15.3z"/>
<path d="M196.2 36.9v2.6z"/>
<path d="M181 42h10.1z"/>
<path d="M181 44.6h10.1z"/>
<path d="M181 47.1h10.1z"/>
<path d="M181 49.6h10.1z"/>
<path d="M181 52.2h25.4z"/>
<path d="M206.4 52.2h5.1z"/>
<path d="M206.4 36.9v15.3z"/>
<path d="M181 54.7h10.1z"/>
<path d="M181 57.3h10.1z"/>
<path d="M181 62.3h10.1z"/>
<path d="M181 64.9h10.1z"/>
<path d="M181 67.4h10.1z"/>
<path d="M181 69.9h25.4z"/>
<path d="M206.4 69.9h5.1z"/>
<path d="M181 72.5h10.1z"/>
<path d="M181 75h10.1z"/>
<path d="M181 77.6h10.1z"/>
<path d="M181 80.1h10.1z"/>
<path d="M99.7 39.5h10.2z"/>
<path d="M99.7 42h10.2z"/>
<path d="M158.1 141.1v7.6z"/>
<path d="M158.1 148.7v2.5z"/>
<path d="M158.1 148.7h2.6z"/>
<path d="M168.3 141.1v7.6z"/>
<path d="M168.3 148.7v2.5z"/>
<path d="M165.7 148.7h2.6z"/>
<path d="M130.2 148.7v2.5z"/>
<path d="M130.2 141.1v7.6z"/>
<path d="M130.2 148.7h2.5z"/>
<path d="M140.3 148.7v2.5z"/>
<path d="M140.3 141.1v7.6z"/>
<path d="M137.8 148.7h2.5z"/>
<path d="M181 85.2h7.6z"/>
<path d="M188.6 82.6v2.6z"/>
<path d="M188.6 82.6h2.5z"/>
<path d="M181 87.7h7.6z"/>
<path d="M188.6 87.7h7.6z"/>
<path d="M188.6 87.7v5.1z"/>
<path d="M188.6 92.8h2.5z"/>
<path d="M48.9 59.8v2.5z"/>
<circle cx="183.5" cy="118.2" r=".51"/>
<circle cx="183.5" cy="120.7" r=".51"/>
<circle cx="183.5" cy="123.3" r=".51"/>
<circle cx="183.5" cy="125.8" r=".51"/>
<circle cx="183.5" cy="115.7" r=".51"/>
<circle cx="193.7" cy="113.1" r=".51"/>
<circle cx="203.8" cy="110.6" r=".51"/>
<circle cx="214" cy="108" r=".51"/>
<circle cx="219.1" cy="110.6" r=".51"/>
<circle cx="219.1" cy="108" r=".51"/>
<circle cx="208.9" cy="90.3" r=".51"/>
<circle cx="211.5" cy="90.3" r=".51"/>
<circle cx="208.9" cy="87.7" r=".51"/>
<circle cx="69.2" cy="44.6" r=".51"/>
<circle cx="76.9" cy="47.1" r=".51"/>
<circle cx="76.9" cy="69.9" r=".51"/>
<circle cx="48.9" cy="72.5" r=".51"/>
<circle cx="69.2" cy="77.6" r=".51"/>
<circle cx="76.9" cy="90.3" r=".51"/>
<circle cx="69.2" cy="95.3" r=".51"/>
<circle cx="196.2" cy="39.5" r=".51"/>
<circle cx="206.4" cy="52.2" r=".51"/>
<circle cx="206.4" cy="69.9" r=".51"/>
<circle cx="158.1" cy="148.7" r=".51"/>
<circle cx="168.3" cy="148.7" r=".51"/>
<circle cx="130.2" cy="148.7" r=".51"/>
<circle cx="140.3" cy="148.7" r=".51"/>
<circle cx="188.6" cy="85.2" r=".51"/>
<circle cx="188.6" cy="87.7" r=".51"/>
</g>
<g font-size="4.1" fill="#800000">
<text x="42" y="16">1</text>
<text x="84.1" y="16">2</text>
<text x="126.2" y="16">3</text>
<text x="168.3" y="16">4</text>
<text x="210.5" y="16">5</text>
<text x="252.6" y="16">6</text>
<text x="19" y="39.3">A</text>
<text x="275.5" y="39.3">A</text>
<text x="19" y="82.2">B</text>
<text x="275.5" y="82.2">B</text>
<text x="19" y="125.1">C</text>
<text x="275.5" y="125.1">C</text>
<text x="19" y="167.9">D</text>
<text x="275.5" y="167.9">D</text>
<text x="42" y="191.2">1</text>
<text x="84.1" y="191.2">2</text>
<text x="126.2" y="191.2">3</text>
<text x="168.3" y="191.2">4</text>
<text x="210.5" y="191.2">5</text>
<text x="252.6" y="191.2">6</text>
</g>
<g font-size="4" fill="#808080">
<text x="235.6" y="171.5">090559-I</text>
<text x="201.3" y="176.6">CPU</text>
<text x="212.3" y="186.8">Elektor/CPV</text>
<text x="267.3" y="186.8">1.2</text>
</g>
<g font-size="4">
<text x="4.3" y="204.6">29/12/2009</text>
<text x="23" y="204.6">16:59:14 C:\Users\acer\Documents\eagle\090559-20\090559_Sceptre.sch (Sheet: 1/7)</text>
</g>
<g font-size="2.8" fill="#808080">
<text x="192.8" y="23.5">+3V3</text>
<text x="203" y="23.5">+3V3</text>
<text x="65.8" y="28.6">+3V3 +3V3</text>
<text x="62.9" y="35.4">R5</text>
<text x="80" y="35.1">R6</text>
<text x="114.9" y="34.4">LPC2148FBD64</text>
<text x="114.9" y="31.9">IC4</text>
<text x="187" y="35.4">100k</text>
<text x="187.3" y="32.9">R13</text>
<text x="209.8" y="35.4">100k</text>
<text x="210.2" y="32.9">R14</text>
<text x="62.9" y="37.7">4k7</text>
<text x="79.2" y="37.9">4k7</text>
<text x="65.8" y="53.9">+3V3 +3V3</text>
<text x="203" y="56.5">+3V3</text>
<text x="40.5" y="65.6">R34</text>
<text x="62.9" y="63.1">4k7</text>
<text x="62.9" y="60.8">R24</text>
<text x="79.6" y="63.3">NC</text>
<text x="80" y="60.5">R7</text>
<text x="210.2" y="65.6">100k</text>
<text x="210.2" y="63.4">R28</text>
<text x="39.7" y="68.4">330k</text>
<text x="40.5" y="78.3">R35</text>
<text x="41.6" y="81.1">1M</text>
<text x="59.1" y="81.4">JP1</text>
<text x="46.4" y="87.7">GND</text>
<text x="59.1" y="85.8">ISP</text>
<text x="66.7" y="87.7">GND</text>
<text x="187.8" y="87.2">JP6</text>
<text x="195.2" y="89.8">JP7</text>
<text x="213.1" y="84.4">+3V3</text>
<text x="215.5" y="95">C21</text>
<text x="215.5" y="97.5">100n</text>
<text x="60" y="106.5">100k</text>
<text x="60.8" y="103.7">R30</text>
<text x="77.8" y="106.5">100k</text>
<text x="78.6" y="103.7">R31</text>
<text x="208.9" y="103">GND</text>
<text x="215.7" y="102.2">+3V3</text>
<text x="66.7" y="113.1">+3V3 +3V3</text>
<text x="195.2" y="122.9">C22</text>
<text x="205.4" y="122.9">C23</text>
<text x="215.5" y="122.9">C16</text>
<text x="195.2" y="128">100n</text>
<text x="205.4" y="128">100n</text>
<text x="215.5" y="128">100n</text>
<text x="181" y="133.4">GND</text>
<text x="191.1" y="133.4">GND</text>
<text x="201.3" y="133.4">GND</text>
<text x="211.5" y="133.4">GND</text>
<text x="125.1" y="147.6">X2</text>
<text x="170.8" y="147.6">X1</text>
<text x="115" y="150.4">32.768 kHz</text>
<text x="121.5" y="155.9">C20</text>
<text x="144.4" y="155.9">C19</text>
<text x="152" y="153.4">18p</text>
<text x="152" y="150.8">C18</text>
<text x="170.8" y="151.2">12 MHz</text>
<text x="172.3" y="155.9">C17</text>
<text x="121.5" y="158.4">22p</text>
<text x="144.4" y="158.4">22p</text>
<text x="172.3" y="158.4">18p</text>
<text x="127.6" y="163.9">GND</text>
<text x="137.8" y="163.9">GND</text>
<text x="155.6" y="163.9">GND</text>
<text x="165.7" y="163.9">GND</text>
</g>
<g font-size="2.4" fill="#808080">
<text x="110.2" y="39.1">19</text>
<text x="110.2" y="41.7">21</text>
<text x="117.3" y="40.2">P0.0/TXD0/PWM1</text>
<text x="161.8" y="40.2">P1.31/TRST</text>
<text x="178.2" y="41.7">52</text>
<text x="178.2" y="39.1">20</text>
<text x="110.2" y="44.2">22</text>
<text x="110.2" y="46.7">26</text>
<text x="117.3" y="42.8">P0.1/RXD0/PWM3/EINT0</text>
<text x="117.3" y="45.3">P0.2/SCL0/CAP0.0</text>
<text x="117.3" y="47.9">P0.3/SDA0/MAT0.0/EINT1</text>
<text x="162.9" y="42.8">P1.30/TMS</text>
<text x="163.1" y="45.3">P1.29/TCK</text>
<text x="164" y="47.9">P1.28/TDI</text>
<text x="178.2" y="46.7">60</text>
<text x="178.2" y="44.2">56</text>
<text x="110.2" y="49.3">27</text>
<text x="110.2" y="51.8">29</text>
<text x="117.3" y="50.4">P0.4/SCK0/CAP0.1/AD0.6</text>
<text x="117.3" y="52.9">P0.5/MISO0/MAT0.1/AD0.7</text>
<text x="161.6" y="52.9">P1.26/RTCK</text>
<text x="162.9" y="50.4">P1.27/TDO</text>
<text x="178.2" y="51.8">24</text>
<text x="178.2" y="49.3">64</text>
<text x="110.2" y="54.4">30</text>
<text x="110.2" y="56.9">31</text>
<text x="117.3" y="55.5">P0.6/MOSI0/CAP0.2/AD1.0</text>
<text x="117.3" y="58">P0.7/SSEL0/PWM2/EINT2</text>
<text x="156" y="58">P1.24/TRACECLK</text>
<text x="159.9" y="55.5">P1.25/EXTIN0</text>
<text x="178.2" y="56.9">32</text>
<text x="178.2" y="54.4">28</text>
<text x="110.2" y="62">33</text>
<text x="110.2" y="64.5">34</text>
<text x="117.3" y="63.1">P0.8/TXD1/PWM4/AD1.1</text>
<text x="117.3" y="65.6">P0.9/RXD1/PWM6/EINT3</text>
<text x="156.2" y="65.6">P1.22/PIPESTAT1</text>
<text x="156.2" y="63.1">P1.23/PIPESTAT2</text>
<text x="178.2" y="64.5">40</text>
<text x="178.2" y="62">36</text>
<text x="110.2" y="67">35</text>
<text x="110.2" y="69.6">37</text>
<text x="117.3" y="68.2">P0.10/RTS1/CAP1.0/AD1.2</text>
<text x="117.3" y="70.7">P0.11/CTS1/CAP1.1/SCL1</text>
<text x="154.3" y="70.7">P1.20/TRACESYNC</text>
<text x="156.2" y="68.2">P1.21/PIPESTAT0</text>
<text x="178.2" y="69.6">48</text>
<text x="178.2" y="67">44</text>
<text x="110.2" y="72.1">38</text>
<text x="110.2" y="74.7">39</text>
<text x="110.2" y="77.2">41</text>
<text x="117.3" y="73.2">P0.12/DSR1/MAT1.0/AD1.3</text>
<text x="117.3" y="75.8">P0.13/DTR1/MAT1.1/AD1.4</text>
<text x="154.8" y="75.8">P1.18/TRACEPKT2</text>
<text x="154.8" y="73.2">P1.19/TRACEPKT3</text>
<text x="178.2" y="77.2">12</text>
<text x="178.2" y="74.7">8</text>
<text x="178.2" y="72.1">4</text>
<text x="67" y="82.3">1</text>
<text x="67" y="79.7">2</text>
<text x="110.2" y="79.7">45</text>
<text x="117.3" y="78.3">P0.14/DCD1/EINT1/SDA1</text>
<text x="117.3" y="80.9">P0.15/RI1/EINT2/AD1.5</text>
<text x="154.8" y="80.9">P1.16/TRACEPKT0</text>
<text x="154.8" y="78.3">P1.17/TRACEPKT1</text>
<text x="178.2" y="79.7">16</text>
<text x="110.2" y="84.8">46</text>
<text x="110.2" y="87.4">47</text>
<text x="110.2" y="89.9">53</text>
<text x="117.3" y="85.9">P0.16/EINT0/MAT0.2/CAP0.2</text>
<text x="117.3" y="88.5">P0.17/CAP1.2/SCK1/MAT1.2</text>
<text x="167.9" y="88.5">VREF</text>
<text x="168.2" y="85.9">VBAT</text>
<text x="178.2" y="89.9">7</text>
<text x="178.2" y="87.4">63</text>
<text x="178.2" y="84.8">49</text>
<text x="189.6" y="84.8">1</text>
<text x="196.6" y="84.8">2</text>
<text x="197.2" y="87.4">1</text>
<text x="204.2" y="87.4">2</text>
<text x="110.2" y="92.4">54</text>
<text x="110.2" y="95">55</text>
<text x="117.3" y="91">P0.18/CAP1.3/MISO1/MAT1.3</text>
<text x="117.3" y="93.6">P0.19/MAT1.2/MOSI1/CAP1.2</text>
<text x="167.6" y="91">VDDA</text>
<text x="167.9" y="93.6">VSSA</text>
<text x="178.2" y="92.4">59</text>
<text x="111.4" y="100.1">2</text>
<text x="111.4" y="97.5">1</text>
<text x="117.3" y="96.1">P0.20/MAT1.3/SSEL1/EINT3</text>
<text x="117.3" y="101.2">P0.22/AD1.7/CAP0.0/MAT0.0</text>
<text x="117.3" y="98.6">P0.21/PWM5/AD1.6/CAP1.3</text>
<text x="110.2" y="102.6">58</text>
<text x="110.2" y="107.7">57</text>
<text x="117.3" y="103.7">P0.23/VBUS</text>
<text x="178.2" y="107.7">51</text>
<text x="110.2" y="112.8">10</text>
<text x="111.4" y="110.2">9</text>
<text x="117.3" y="108.8">RESET</text>
<text x="117.3" y="111.3">P0.25/AD0.4/AOUT</text>
<text x="117.3" y="113.9">D+</text>
<text x="169.1" y="113.9">VDD</text>
<text x="169.1" y="111.3">VDD</text>
<text x="169.1" y="108.8">VDD</text>
<text x="178.2" y="112.8">23</text>
<text x="178.2" y="110.2">43</text>
<text x="110.2" y="117.8">13</text>
<text x="110.4" y="115.3">11</text>
<text x="117.3" y="119">P0.28/AD0.1/CAP0.2/MAT0.2</text>
<text x="117.3" y="116.4">D-</text>
<text x="169.3" y="119">VSS</text>
<text x="169.3" y="116.4">VSS</text>
<text x="178.2" y="117.8">42</text>
<text x="178.2" y="115.3">50</text>
<text x="110.2" y="120.4">14</text>
<text x="110.2" y="122.9">15</text>
<text x="110.2" y="125.5">17</text>
<text x="117.3" y="121.5">P0.29/AD0.2/CAP0.3/MAT0.3</text>
<text x="117.3" y="124">P0.30/AD0.3/EINT3/CAP0.0</text>
<text x="169.3" y="124">VSS</text>
<text x="169.3" y="121.5">VSS</text>
<text x="178.2" y="125.5">6</text>
<text x="178.2" y="122.9">18</text>
<text x="178.2" y="120.4">25</text>
<text x="117.3" y="126.6">P0.31/UP_LED/CONNECT</text>
<text x="169.3" y="126.6">VSS</text>
<text x="130.9" y="133.6" transform="rotate(-90 130.9 133.6)">RTXC2</text>
<text x="141.1" y="133.6" transform="rotate(-90 141.1 133.6)">RTXC1</text>
<text x="158.9" y="133.6" transform="rotate(-90 158.9 133.6)">XTAL2</text>
<text x="169" y="133.6" transform="rotate(-90 169 133.6)">XTAL1</text>
<text x="129.8" y="139.5" transform="rotate(-90 129.8 139.5)">5</text>
<text x="140" y="139.5" transform="rotate(-90 140 139.5)">3</text>
<text x="157.8" y="140.7" transform="rotate(-90 157.8 140.7)">61</text>
<text x="167.9" y="140.7" transform="rotate(-90 167.9 140.7)">62</text>
</g>
<g font-size="2" fill="#808080">
<text x="90.5" y="40">P0.0/3.3C</text>
<text x="212.7" y="40.2">P1.31/7.4C</text>
<text x="57.5" y="45.1">P0.2/7.4C</text>
<text x="57.5" y="47.6">P0.3/7.4C</text>
<text x="90.5" y="42.5">P0.1/3.3C</text>
<text x="192.4" y="42.8">P1.30/7.2B</text>
<text x="192.4" y="45.3">P1.29/7.2B</text>
<text x="192.4" y="47.9">P1.28/7.2B</text>
<text x="90.5" y="50.1">P0.4/7.4C</text>
<text x="90.5" y="52.7">P0.5/7.4C</text>
<text x="192.4" y="50.4">P1.27/7.2B</text>
<text x="212.7" y="52.9">P1.26/7.4C</text>
<text x="90.5" y="55.2">P0.6/7.4C</text>
<text x="90.5" y="57.8">P0.7/7.4C</text>
<text x="192.4" y="55.5">P1.25/4.2C</text>
<text x="192.4" y="58">P1.24/4.2C</text>
<text x="35.5" y="60.3">BATTERY/2.2A</text>
<text x="90.6" y="62.8">P0.8/5.6B</text>
<text x="90.6" y="65.4">P0.9/5.5B</text>
<text x="192.4" y="63.1">P1.23/7.2C</text>
<text x="192.4" y="65.6">P1.22/7.2C</text>
<text x="56.8" y="70.5">P0.11/5.6B</text>
<text x="89.6" y="67.9">P0.10/5.6B</text>
<text x="192.4" y="68.2">P1.21/7.2C</text>
<text x="212.7" y="70.7">P1.20/7.2B</text>
<text x="36.2" y="73">P0.12/7.2C</text>
<text x="89.5" y="75.5">P0.13/7.2C</text>
<text x="192.4" y="73.2">P1.19/6.4C</text>
<text x="192.4" y="75.8">P1.18/5.3A</text>
<text x="56.5" y="78.1">P0.14/3.3C</text>
<text x="89.5" y="80.6">P0.15/7.2C</text>
<text x="192.4" y="78.3">P1.17/6.2B</text>
<text x="192.4" y="80.9">P1.16/4.4B</text>
<text x="192.4" y="83.4">VBAT/2.3A</text>
<text x="89.5" y="85.7">P0.16/7.2C</text>
<text x="89.6" y="88.2">P0.17/4.3B</text>
<text x="56.5" y="90.8">P0.18/4.3C</text>
<text x="56.6" y="95.8">P0.20/4.3B</text>
<text x="89.6" y="93.3">P0.19/4.3B</text>
<text x="192.4" y="93.6">VREF/7.2A</text>
<text x="89.6" y="98.4">P0.21/7.4B</text>
<text x="89.6" y="100.9">P0.22/7.4B</text>
<text x="89.6" y="103.5">P0.23/3.5A</text>
<text x="88.3" y="108.5">RESET/2.5B</text>
<text x="89.6" y="111.1">P0.25/7.4B</text>
<text x="92" y="113.6">D+/3.5A</text>
<text x="89.6" y="118.7">P0.28/6.4A</text>
<text x="92.4" y="116.2">D-/3.5A</text>
<text x="89.6" y="121.2">P0.29/6.4B</text>
<text x="89.6" y="123.8">P0.30/6.4B</text>
<text x="89.6" y="126.3">P0.31/3.5B</text>
</g>
</svg>
